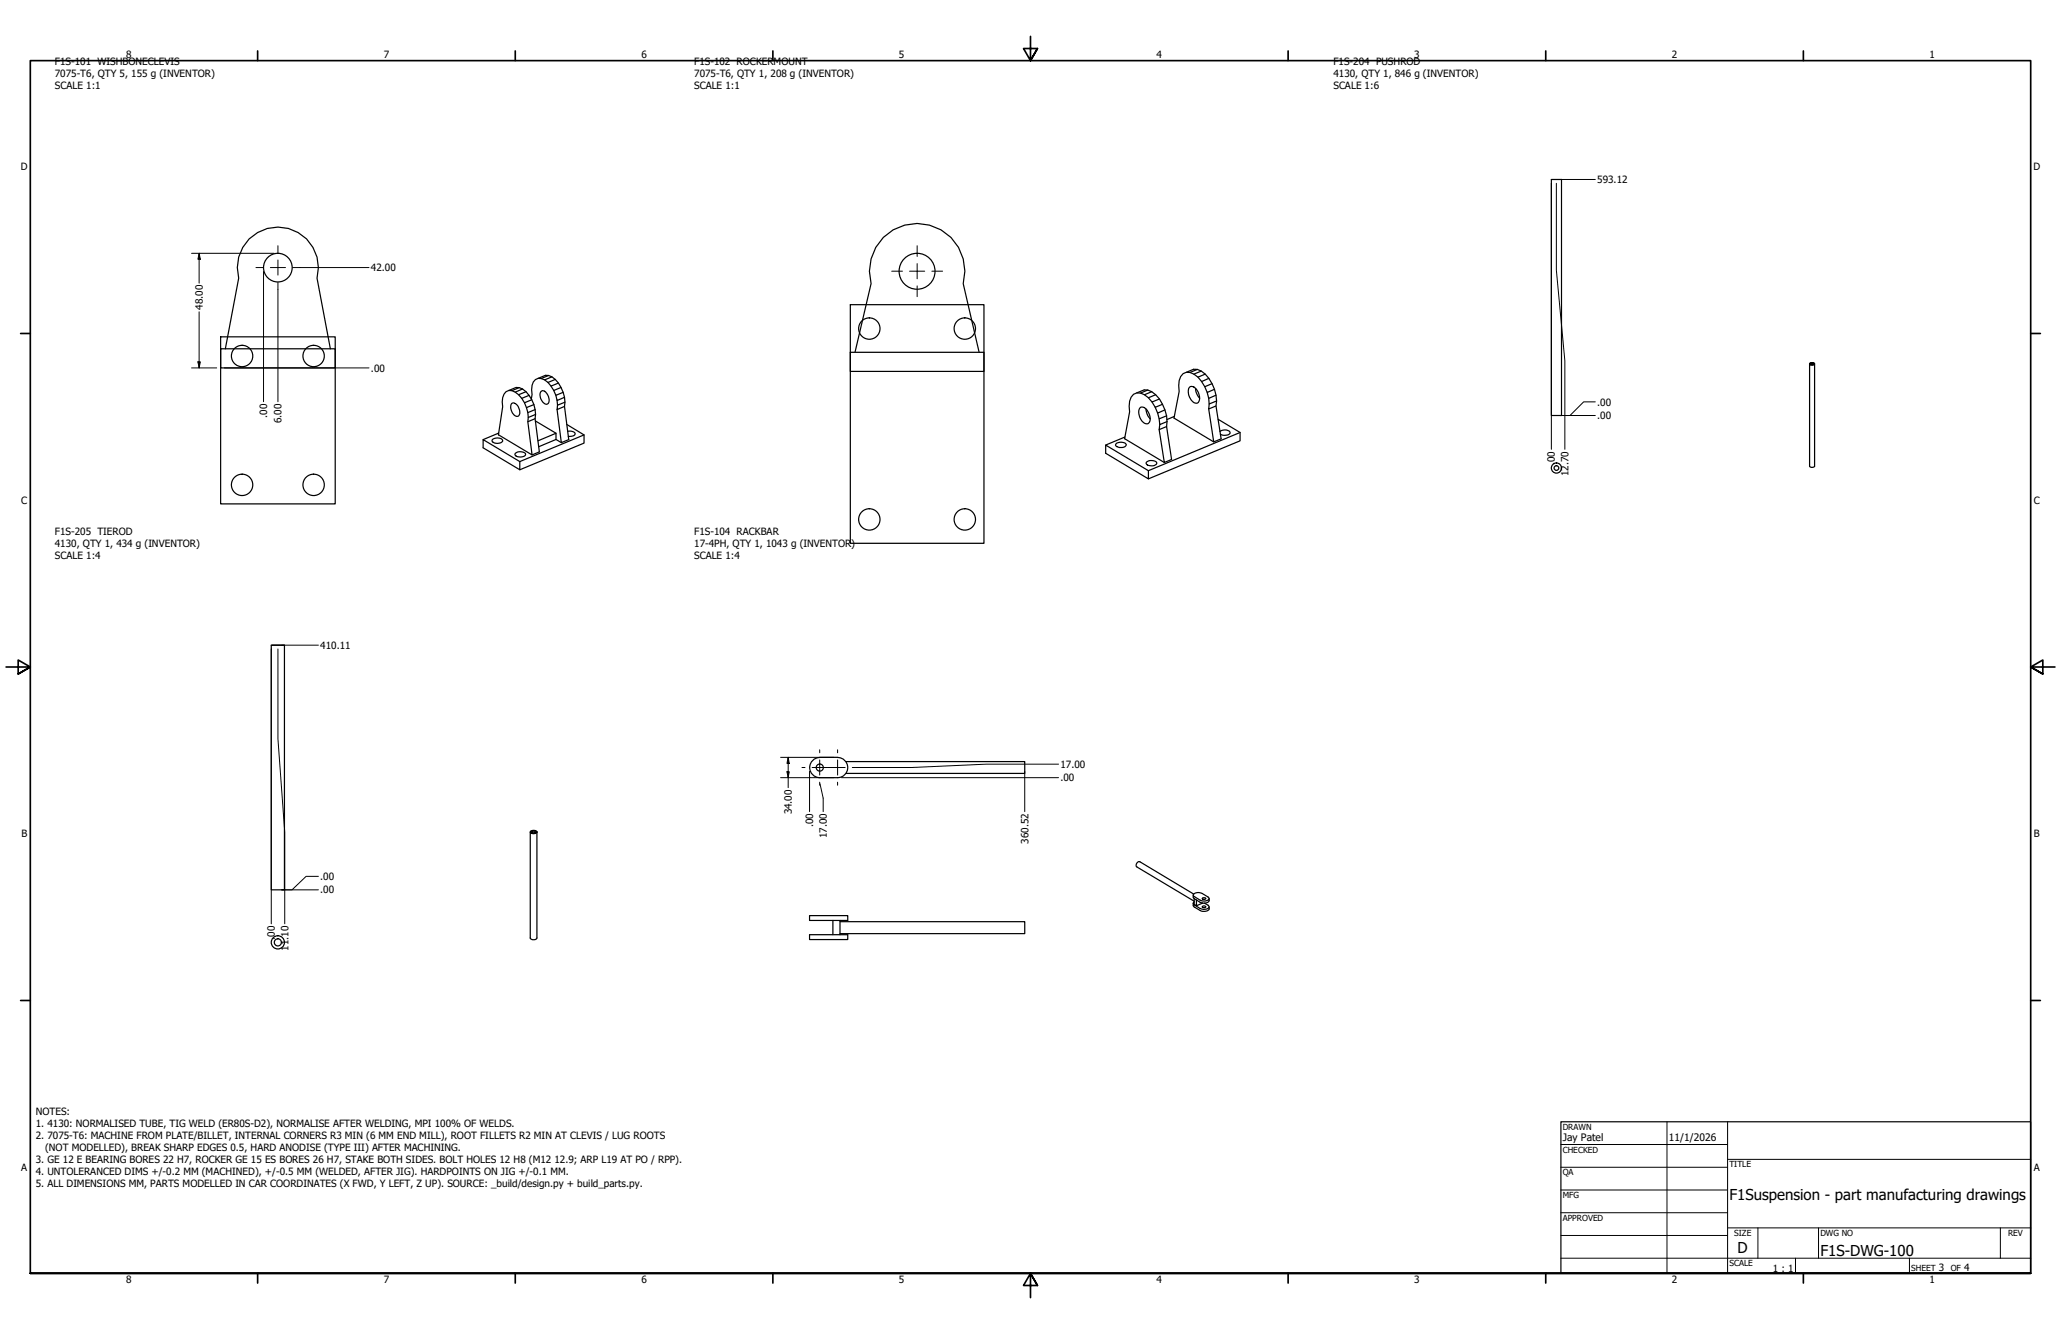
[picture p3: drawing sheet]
<svg xmlns="http://www.w3.org/2000/svg" width="864mm" height="559mm" viewBox="0 0 864 559" stroke-linecap="round" stroke-linejoin="round" font-family="sans-serif">
<!-- layer: Visible (ANSI) -->
<g fill="none" stroke="#000" stroke-width=".51">
<path d="M650 75.2h4.3v98.9h-4.3zM356.3 127.6h56v100h-56zM92.5 146.1h48v8h-48zM92.5 141.1h48v70h-48zM94.4 146.1l5.6-29.6a17 17 0 0 1 16.4-21.4 17 17 0 0 1 16.4 21.4l5.6 29.6M229.9 157.3l-3.1 1.3-1.3-.1M231.3 157.9l-3.1 1.2-1.4-.5M232.7 158.9l-3.1 1.3-1.4-1.1M356.3 147.6h56v8h-56zM358.3 147.6l6.7-28.8a20 20 0 0 1 19.3-25.2 20 20 0 0 1 19.3 25.2l6.7 28.8M500.3 156.7l1.7 1.3 3-1.3M501.7 154.7l-3.1 1.3h-1.5"/>
<path d="M502 158l1.5 1.8 3-1.3M503.4 155.4l-3.1 1.3-1.7-.7M503.5 159.8l1.3 2.2 3.1-1.3M758.3 152.4v42.9a1.33 1.33 0 0 0 2 0v-42.9M758.4 152.1a1.02 1.02 0 0 1 1.1-.3 1.02 1.02 0 0 1 .7 .9 1.14 1.14 0 0 1-1.9-.5zM758.4 152.3a.92 .92 0 0 1 1-.4 .92 .92 0 0 1 .7 .8l-1.1 .1zM758.4 152.4a1.1 1.1 0 0 1 1.8 0M758.8 152.3l.3-.1a.4 .4 0 0 1 .6-.2 .4 .4 0 0 1 0 .6 .4 .4 0 0 1-.6 .1zM212 164.1a4.1 4.1 0 0 1 5.3 1.3 13.7 13.7 0 0 1 3.9 11.3l1.7 13.9-14-8.5 1.7-11.7a6.6 6.6 0 0 1 1.4-6.3zM213.2 163.6l3-1.3a6.2 6.2 0 0 1 5.5 3.3 13.1 13.1 0 0 1 2.5 9.8l1.8 13.9-3.1 1.3M214.2 169.2a2.18 2.18 0 0 1 3.3 2l.3 1.4a1.4 1.4 0 0 1-.8 1.8 1.4 1.4 0 0 1-1.8-.8l-1.2-2.7zM217.6 162.4l-3.1 1.2"/>
<path d="M218.9 162.9l-3 1.4M220.4 164.1l-3.1 1.3M221.7 165.6l-3.1 1.3M222.6 167.1l.3-1.9a6.4 6.4 0 0 1 1.4-6.2l4.2-1.8a6.2 6.2 0 0 1 5.5 3.3 13.8 13.8 0 0 1 2.5 9.7l1.8 13.9-3.1 1.3-1.8-13.8M222.8 167.4l-3 1.3M223.7 169.5l-3.1 1.3M224.2 171.6l-3 1.2M224.2 175.4l-3 1.3M224.3 176.3l8.7 5.2M224.4 173.6l-3 1.3M226.6 164.1a1.53 1.53 0 0 1 2.5 .7 3.2 3.2 0 0 1 .2 4.5 3.6 3.6 0 0 1-3-4.1zM229.6 160.2l1.3 1.5 3.1-1.2"/>
<path d="M230.9 161.7l1.1 1.9 3.1-1.3M232 163.6l.9 2 3.1-1.3M232.9 165.6l.5 2.2 3.1-1.4M233.4 167.8l.2 1.9 3.1-1.2M233.6 169.7l-.2 1.9 3.1-1.4M237.5 177.8l7.2 4.4v3.4l-26.9 11.2M477.6 170.9a2.24 2.24 0 0 1 3.4 1.5 3.8 3.8 0 0 1 0 5.1 4.3 4.3 0 0 1-3.9-4.9zM479.6 165.4l1.6 1.2 3.1-1.2M480.2 171.3l.5 2.2 1.3 2M480.9 163.4l-3 1.3-1.6-.1M481.2 166.6l1.5 1.8 3.1-1.3M482.6 164.1l-3 1.3-1.7-.7"/>
<path d="M482.7 168.4l1.4 2.2 3-1.2M484.1 170.6l1 2.4 3-1.3M485.1 173l.6 2.5 3.1-1.3M485.7 180l2.2 13.7 3-1.2-2.1-13.8a15.8 15.8 0 0 0-6.2-14.6l-1.7-.7-1.5-.1-3.1 1.3a4.9 4.9 0 0 0-3.2 5.6l.2 2.3-2.1 11.3 16.7 9.9M485.7 175.5l.3 2.4 3-1.3M486 177.9l-.3 2.1 3.1-1.3M492.1 174.4l-3.2 1.4M498.4 162.2a2.24 2.24 0 0 1 3.4 1.6 4 4 0 0 1 0 5 3.9 3.9 0 0 1-3.8-4.1v-1.4zM501 162.7l.1 1.4 1.6 2.7M504.8 162l1 2.4 3.1-1.3M505.8 164.4l.7 2.5 3-1.4M506.5 171.3l2.1 13.8 3.1-1.3-2.2-13.7a15.5 15.5 0 0 0-6.1-14.7l-1.7-.7h-1.6l-3 1.3a4.9 4.9 0 0 0-3.2 5.5l.2 2.5-2.2 11.1 16.7 10"/>
<path d="M506.5 166.9l.2 2.3 3.1-1.2M506.7 169.2l-.2 2.1 3-1.2M510.4 175.6l9.2 5.6v3.5l-38.4 15.9M206.4 184.1a3.2 3.2 0 0 1 4.2 .4 2.72 2.72 0 0 1-4.4 .2zM209 181.4l-6.6 2.7M216 189.9a3.3 3.3 0 0 1 4.2 .3 2.62 2.62 0 0 1-3.9 .9l-.5-.6zM225.4 184.7l7.6-3.2v2.6l-7.3 3M233 184.1l2.2 1.3M237.9 180.7h1.9a1.05 1.05 0 0 1 1.1 1.4l-.9 .5-1.9 .2M244.7 182.2l-26.9 11.2v3.4l-15.4-9.2v-3.5l15.4 9.3M467.7 185.9a3.3 3.3 0 0 1 4.2 .3 2.73 2.73 0 0 1-4.5 .3zM471.4 183.1l-8.1 3.3"/>
<path d="M480.4 193.5a3.3 3.3 0 0 1 4.3 .4 2.39 2.39 0 0 1-3.5 1l-.9-.7zM511.2 180.7a3.1 3.1 0 0 1 4.2 .5 2.66 2.66 0 0 1-4 .7M519.6 181.2l-38.4 16v3.4l-17.9-10.7v-3.5l17.9 10.8M113.7 270.3h5.5v102.4h-5.5zM114 270.3h4.8M343.5 317.2h7.5M343.5 317.3a4.2 4.2 0 0 0-4.2 4.2 4.2 4.2 0 0 0 4.2 4.3h7.5M351 317.3a4.2 4.2 0 0 1 4.2 4.2 4.2 4.2 0 0 1-4.2 4.3M354.4 319h75v5h-75M222.2 348.6v44.3a1.74 1.74 0 0 0 2.8 0v-44.3M222.3 348.2a1.6 1.6 0 0 1 2.6 .5 1.83 1.83 0 0 1-2.7-.2zM222.4 348.6a1.56 1.56 0 0 0 2.4 0"/>
<path d="M222.4 348.4a1.26 1.26 0 0 1 1.3-.5 1.26 1.26 0 0 1 1 .8l-1.7 .4zM222.9 348.3l.9-.1a.38 .38 0 0 1 .5 .3 .38 .38 0 0 1-.5 .4l-.9-.2zM500 375l.1 1.1 2.8 1.9a2.87 2.87 0 0 0 3.8-.7v-.9M500 374.7l.9-.6 1.5-.2 1.1 .2 2.7 1.6a.87 .87 0 0 1 .3 1.1 .87 .87 0 0 1-1 .5l-2.4-.1-3-1.9zM500 378.4l.1 1.2 2.8 1.8a2.96 2.96 0 0 0 3.8-.7v-.8M500.2 374.5l-22.6-13.5a1.36 1.36 0 0 0-1.3 .7 1.36 1.36 0 0 0 .1 1.5l24 14.3M500.4 377.8a.68 .68 0 0 0-.4 .7 .68 .68 0 0 0 .5 .6l2.4 1.5a2.62 2.62 0 0 0 3.7-.9l-1.9-1.4M500.4 376.4v2.4l.9 .6 2.7-1.1M501.3 377v2.4M503.8 379.7l.9-.2a.38 .38 0 0 1 .6 .3 .38 .38 0 0 1-.5 .4h-.7zM503.9 376.2l.8-.2a.38 .38 0 0 1 .6 .3 .38 .38 0 0 1-.5 .4l-1-.1zM339.2 383.5h16v2.1h-16z"/>
<path d="M339.2 391.5h16v2.1h-16zM349 385.6v5.9M352 386.1h77.4v5h-77.4M352 385.6v5.9"/>
<circle cx="116.4" cy="112.1" r="6"/>
<circle cx="384.3" cy="113.6" r="7.5"/>
<circle cx="364.3" cy="137.6" r="4.5"/>
<circle cx="404.3" cy="137.6" r="4.5"/>
<circle cx="101.4" cy="149.1" r="4.5"/>
<circle cx="131.4" cy="149.1" r="4.5"/>
<circle cx="652.2" cy="196.1" r=".98"/>
<circle cx="652.2" cy="196.1" r="2.13"/>
<circle cx="101.4" cy="203.1" r="4.5"/>
<circle cx="131.4" cy="203.1" r="4.5"/>
<circle cx="364.3" cy="217.6" r="4.5"/>
<circle cx="404.3" cy="217.6" r="4.5"/>
<circle cx="343.5" cy="321.5" r="1.49"/>
<circle cx="116.4" cy="394.7" r="2.76"/>
<circle cx="116.4" cy="394.7" r="1.49"/>
</g>
<g fill="#000">
<circle cx="222.4" cy="348.6" r=".25"/>
<circle cx="224.8" cy="348.6" r=".25"/>
</g>
<!-- layer: Border (ANSI) -->
<g fill="none" stroke="#000" stroke-width=".7">
<path d="M431.8 15.2v10.2l-2.9-5.1h5.8l-2.9 5.1 2.9-5.1M107.9 21.3v4.1M215.9 21.3v4.1M323.8 21.3v4.1M539.8 21.3v4.1M647.7 21.3v4.1M755.6 21.3v4.1M8.6 139.7h4.1M850.9 139.7h4.1M2.5 279.4h10.2l-5.1-2.9v5.8l5.1-2.9-5.1 2.9M861.1 279.4h-10.2l5.1-2.9v5.8l-5.1-2.9 5.1 2.9M8.6 419.1h4.1"/>
<path d="M850.9 419.1h4.1M12.7 533.4v-508h838.2v508h-838.2h838.2M107.9 533.4v4.1M215.9 533.4v4.1M323.8 533.4v4.1M434.7 538.5l-2.9-5.1 2.9 5.1h-5.8l2.9-5.1v10.2M539.8 533.4v4.1M647.7 533.4v4.1M755.6 533.4v4.1"/>
</g>
<!-- layer: Title (ANSI) -->
<g fill="none" stroke="#000" stroke-width=".42">
<path d="M654 479.4h69.9M698.5 469.9v63.5M723.9 469.9v63.5M654 488.9h69.9M654 498.5h69.9M723.9 485.6h127M654 508h69.9M654 517.5h69.9M723.9 514.3h127M736.6 514.3v12.7M762 514.3v12.7M838.2 514.3v12.7"/>
<path d="M654 527h196.9M752.3 527v6.4M800.1 527v6.4"/>
</g>
<path d="M654 469.9h196.9v63.5h-196.9z" fill="none" stroke="#000" stroke-width=".51"/>
<!-- layer: Dimension (ANSI) -->
<g fill="none" stroke="#000" stroke-width=".42">
<path d="M650 76.8v111.4M652.1 76.8v36.4l3.6 37.9v37.1M653.8 75.2h14.7M80.3 106.1h34.5M83.4 106.1l.5 2.5h-1zM83.4 106.1v12.5M110.4 113.7v54.6M125.6 112.1h29M83.4 130.6v23.5M116.5 121.3v47M80.3 154.1h10.5M82.9 151.6h1l-.5 2.5z"/>
<path d="M94 154.1h60.6M668.5 168.3h-4.9l-5.7 5.8h-4.1h14.7M113.7 271.8v115.2M116.5 271.8v37.6l2.8 39.2v38.4M118 270.3h15.4M327.1 317.2h16.3M330.3 317.2l.4 2.6h-.9zM330.3 317.2v12.7M343.6 317.2h5.8M327.1 325.8h16.3M329.8 323.3h.9l-.4 2.5zM339.2 323.1v16.9"/>
<path d="M343.6 325.8h5.8M343.6 328.4l1.3 5.9v5.7M346.6 321.5h1.2M352.6 325.8h90.9M429.4 323.1v16.9M443.5 320.1h-30.2l-31.2 1.4h-23.7M133.4 367.1h-5.1l-5.9 5.6h-4.4h15.4"/>
</g>
<path d="M83.4 106.1l.5 2.5h-1zM82.9 151.6h1l-.5 2.5zM330.3 317.2l.4 2.6h-.9zM329.8 323.3h.9l-.4 2.5z" fill="#000"/>
<!-- layer: Center Mark (ANSI) -->
<g fill="none" stroke="#000" stroke-width=".42">
<path d="M107.3 112.1h2.9M113.3 112.1h6.3M116.5 102.9v3M116.5 108.9v6.4M116.5 118.3v3M122.6 112.1h3M373.6 113.6h4.5M381.1 113.6h6.4M384.3 102.9v4.5M384.3 110.4v6.4M384.3 119.8v4.5M390.5 113.6h4.5"/>
<path d="M343.5 314.1v1.2M343.5 318.3v6.4M351 318.3v3.2h-3.2M351 314.1v1.2M336 321.5h1.3M340.3 321.5h6.3M343.5 327.7v1.2M351 327.7v1.2M354.1 321.5h-3.1v3.2M357.1 321.5h1.3"/>
</g>
<g font-size="6.3">
<text x="724.7" y="502.9">F1Suspension - part manufacturing drawings</text>
<text x="728.1" y="524.9">D</text>
<text x="762.8" y="526.2">F1S-DWG-100</text>
</g>
<g font-size="4.3">
<text x="654.8" y="477.8">Jay Patel</text>
<text x="699.3" y="478">11/1/2026</text>
</g>
<g font-size="4.2">
<text x="23" y="27.1">F1S-101 WISHBONECLEVIS</text>
<text x="52.8" y="24.4">8</text>
<text x="160.8" y="24.4">7</text>
<text x="268.7" y="24.4">6</text>
<text x="290.9" y="27.1">F1S-102 ROCKERMOUNT</text>
<text x="376.7" y="24.4">5</text>
<text x="484.6" y="24.4">4</text>
<text x="558.7" y="27.1">F1S-204 PUSHROD</text>
<text x="592.6" y="24.4">3</text>
<text x="700.5" y="24.4">2</text>
<text x="808.5" y="24.4">1</text>
<text x="23" y="32.1">7075-T6, QTY 5, 155 g (INVENTOR)</text>
<text x="290.9" y="32.1">7075-T6, QTY 1, 208 g (INVENTOR)</text>
<text x="558.7" y="32.1">4130, QTY 1, 846 g (INVENTOR)</text>
<text x="23" y="37.1">SCALE 1:1</text>
<text x="290.9" y="37.1">SCALE 1:1</text>
<text x="558.7" y="37.1">SCALE 1:6</text>
<text x="8.8" y="71.4">D</text>
<text x="852" y="71.4">D</text>
<text x="669.3" y="76.7">593.12</text>
<text x="155.4" y="113.6">42.00</text>
<text x="85" y="129.8" transform="rotate(-90 85 129.8)">48.00</text>
<text x="155.4" y="155.6">.00</text>
<text x="669.3" y="169.9">.00</text>
<text x="112" y="174.9" transform="rotate(-90 112 174.9)">.00</text>
<text x="118" y="177.2" transform="rotate(-90 118 177.2)">6.00</text>
<text x="669.3" y="175.6">.00</text>
<text x="651.6" y="194.9" transform="rotate(-90 651.6 194.9)">.00</text>
<text x="657.2" y="199.5" transform="rotate(-90 657.2 199.5)">12.70</text>
<text x="8.9" y="211.1">C</text>
<text x="852.2" y="211.1">C</text>
<text x="23" y="224">F1S-205 TIEROD</text>
<text x="290.9" y="224">F1S-104 RACKBAR</text>
<text x="23" y="229">4130, QTY 1, 434 g (INVENTOR)</text>
<text x="290.9" y="229">17-4PH, QTY 1, 1043 g (INVENTOR)</text>
<text x="23" y="234.1">SCALE 1:4</text>
<text x="290.9" y="234.1">SCALE 1:4</text>
<text x="134.2" y="271.8">410.11</text>
<text x="444.4" y="321.6">17.00</text>
<text x="444.4" y="327.3">.00</text>
<text x="331.8" y="341.2" transform="rotate(-90 331.8 341.2)">34.00</text>
<text x="340.7" y="346.6" transform="rotate(-90 340.7 346.6)">.00</text>
<text x="9" y="350.8">B</text>
<text x="346.5" y="351.2" transform="rotate(-90 346.5 351.2)">17.00</text>
<text x="430.9" y="353.4" transform="rotate(-90 430.9 353.4)">360.52</text>
<text x="852.2" y="350.8">B</text>
<text x="134.2" y="368.6">.00</text>
<text x="134.2" y="374.3">.00</text>
<text x="115.2" y="393.6" transform="rotate(-90 115.2 393.6)">.00</text>
<text x="120.8" y="398.2" transform="rotate(-90 120.8 398.2)">11.10</text>
<text x="15" y="466.9">NOTES:</text>
<text x="15" y="471.9">1. 4130: NORMALISED TUBE, TIG WELD (ER80S-D2), NORMALISE AFTER WELDING, MPI 100% OF WELDS.</text>
<text x="15" y="476.9">2. 7075-T6: MACHINE FROM PLATE/BILLET, INTERNAL CORNERS R3 MIN (6 MM END MILL), ROOT FILLETS R2 MIN AT CLEVIS / LUG ROOTS</text>
<text x="18.9" y="482">(NOT MODELLED), BREAK SHARP EDGES 0.5, HARD ANODISE (TYPE III) AFTER MACHINING.</text>
<text x="8.9" y="490.5">A</text>
<text x="15" y="487">3. GE 12 E BEARING BORES 22 H7, ROCKER GE 15 ES BORES 26 H7, STAKE BOTH SIDES. BOLT HOLES 12 H8 (M12</text>
<text x="15" y="492">4. UNTOLERANCED DIMS +/-0.2 MM (MACHINED), +/-0.5 MM (WELDED, AFTER JIG). HARDPOINTS ON JIG +/-0.1 MM.</text>
<text x="232.3" y="487">12.9; ARP L19 AT PO / RPP).</text>
<text x="852.2" y="490.5">A</text>
<text x="15" y="497">5. ALL DIMENSIONS MM, PARTS MODELLED IN CAR COORDINATES (X FWD, Y LEFT, Z UP). SOURCE: _build/design.py + build_parts.py.</text>
<text x="742.9" y="532.6">1 : 1</text>
<text x="812.4" y="532.6">3</text>
<text x="823" y="532.6">4</text>
<text x="52.8" y="537.5">8</text>
<text x="160.8" y="537.5">7</text>
<text x="268.7" y="537.5">6</text>
<text x="376.7" y="537.5">5</text>
<text x="484.6" y="537.5">4</text>
<text x="592.6" y="537.5">3</text>
<text x="700.5" y="537.5">2</text>
<text x="808.5" y="537.5">1</text>
</g>
<g font-size="3.5">
<text x="654.8" y="473.2">DRAWN</text>
<text x="654.8" y="482.8">CHECKED</text>
<text x="724.7" y="488.9">TITLE</text>
<text x="654.8" y="492.3">QA</text>
<text x="654.8" y="501.8">MFG</text>
<text x="654.8" y="511.4">APPROVED</text>
<text x="726.7" y="517.7">SIZE</text>
<text x="762.8" y="517.7">DWG NO</text>
<text x="841.4" y="517.7">REV</text>
<text x="724.7" y="530.4">SCALE</text>
<text x="800.9" y="532.6">SHEET</text>
<text x="817.4" y="532.6">OF</text>
</g>
</svg>
